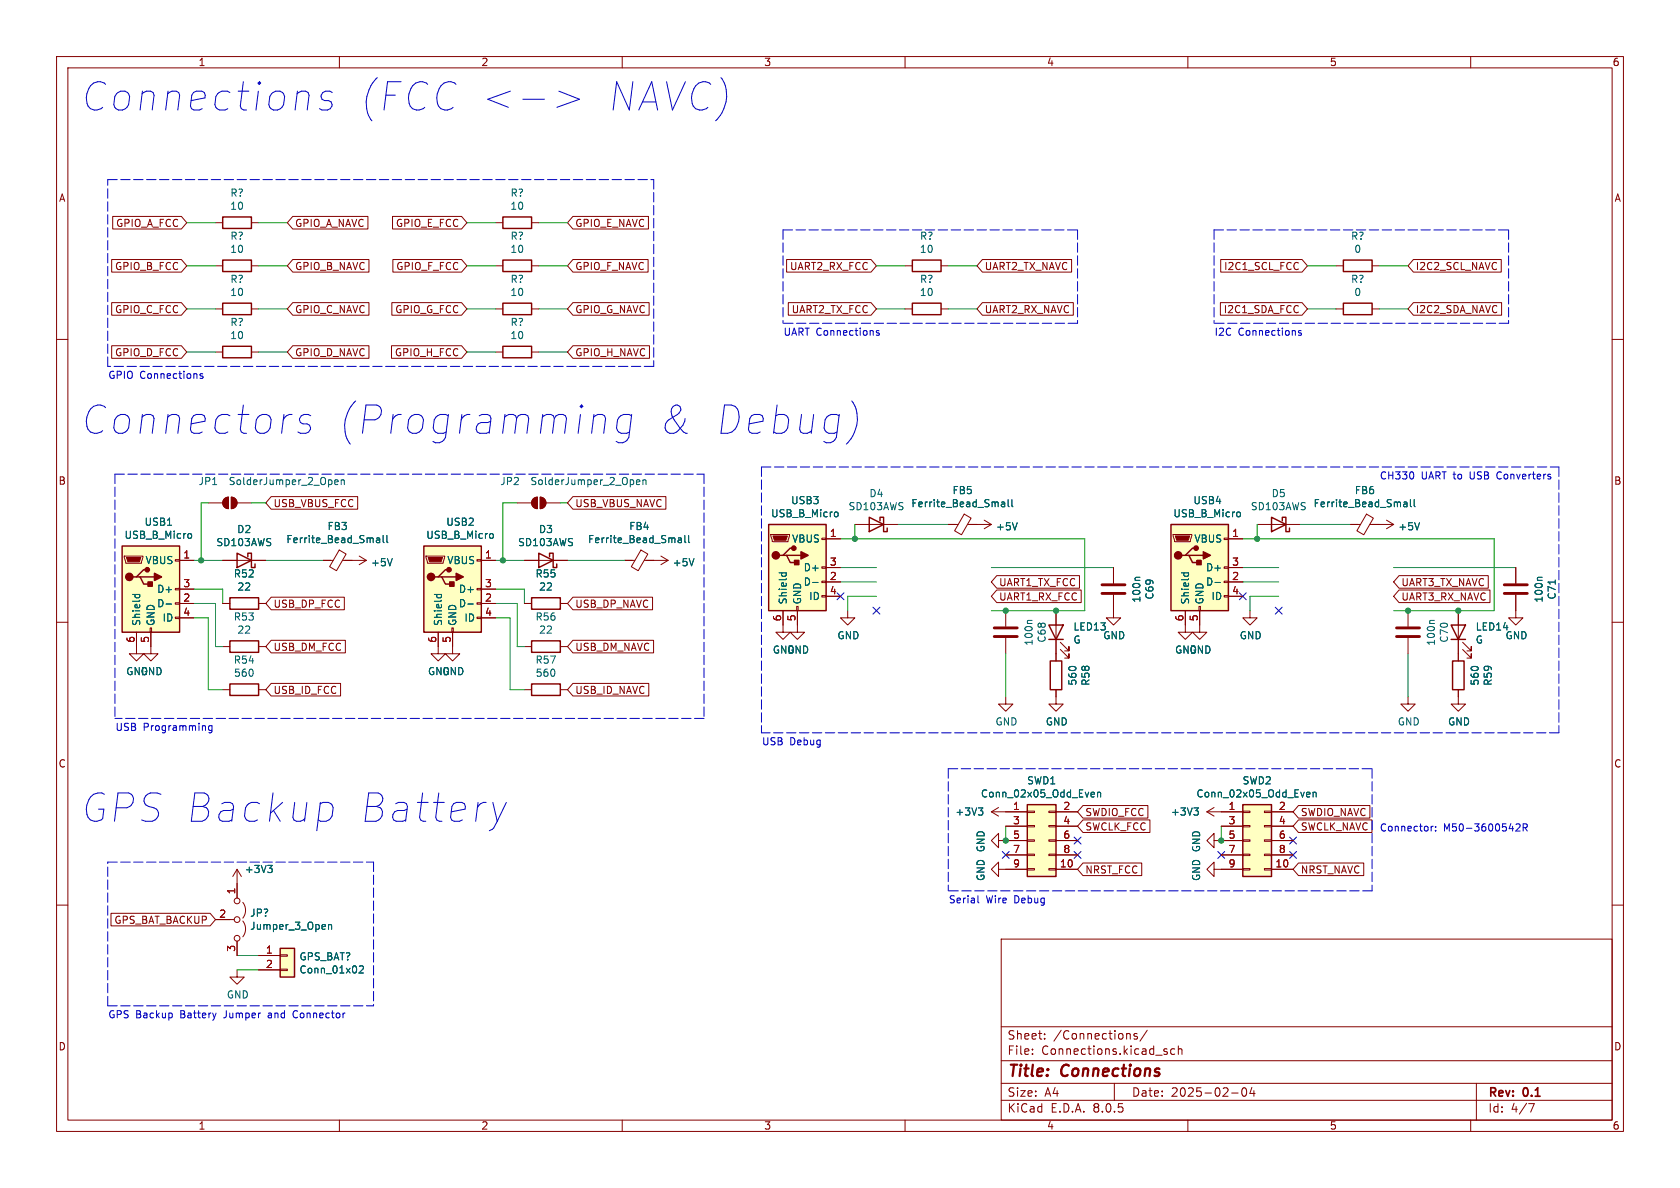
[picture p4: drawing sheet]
<svg xmlns="http://www.w3.org/2000/svg" width="297mm" height="210mm" viewBox="0 0 297 210" stroke-linecap="round" stroke-linejoin="round" font-family="sans-serif">
<g fill="none" stroke="#840000" stroke-width=".18">
<path d="M10 10h277v190h-277zM12 12h273v186h-273zM60 10v2M110 10v2M160 10v2M210 10v2M260 10v2M10 60h2M285 60h2M222.2 92.7h7.7M10 110h2M268 108v1.2h1.2l-1.2 1.3-1.3-1.3h1.3"/>
<path d="M285 110h2M10 160h2M41.9 153.7v5.1M41.9 153.7l-.8 1.2M41.9 153.7l.8 1.2M42.9 159.5a2.26 2.26 0 0 1 0 2.8M285 160h2M38.1 162.6h3.3M41.9 171.5v1.2h1.3l-1.3 1.3-1.3-1.3h1.3M41.9 166.4v2.5M42.9 162.8a2.26 2.26 0 0 1 0 2.8M177 166h108v32h-108z"/>
<path d="M60 198v2M110 198v2M160 198v2M177 194.5h108M177 191.5h108M177 187.5h108M177 181.5h108M182.5 186.3v.1M182.5 185.5v.1M184.7 183.6v.1M184.7 182.8v.1M197 191.5v3"/>
<path d="M199.7 182.8l.1 .9M201 182.8l-.3-.1-.2 .2v.2l.5 .2v.3h-.5M202.8 182.1l-1.3 2M206 185.9l.3 .1 .1 .2-.2 .2h-.3M206 185.4l.3 .1M207.7 185.5l-.5-.1-.2 .3v.4l.1 .2h.6M208.3 185.5l.2-.1 .4 .1 .1 .9M208.3 184.9v1.5M210 198v2M217.7 193.2h1.2M219.7 192.4l.2-.1a.81 .81 0 0 1 .6 .6 .81 .81 0 0 1-.3 .8l-.2 .1a.81 .81 0 0 1-.3-1.4zM221.3 192.2l-.3 1.1h.9"/>
<path d="M221.7 192.8v1M260 198v2M261 191.5v6.5M270.2 195.1h1l-.6 1.5"/>
<circle cx="41.9" cy="159.3" r=".51"/>
<circle cx="41.9" cy="165.9" r=".51"/>
<circle cx="41.9" cy="162.6" r=".51"/>
</g>
<path d="M47.3 153h.8l-.4 .5M47.9 153.5l.2 .2v.3l-.2 .2M58.1 163.4v.9M58.1 163.6l.2-.2 .3 .1v.8" fill="none" stroke="#006464" stroke-width=".18"/>
<path d="M224.8 91.4l2.5 1.3-2.5 1.3zM226.7 92.1v-.7h.6v2.6h.7v-.7" fill="none" stroke="#840000" stroke-width=".25"/>
<path d="M49.5 167.6h2.6v5.1h-2.6z" fill="#ffffc2"/>
<path d="M45.7 168.9h3.8M45.7 171.5h3.8M49.5 171.3h1.3v.3h-1.3zM49.5 168.8h1.3v.2h-1.3z" fill="none" stroke="#840000" stroke-width=".18"/>
<path d="M49.5 167.6h2.6v5.1h-2.6z" fill="none" stroke="#840000" stroke-width=".25"/>
<path d="M63.5 170.9l.5-.2 .3 .4-.8 .9h.8" fill="none" stroke="#006464" stroke-width=".18"/>
<path d="M21.6 96.5h10.1v15.3h-10.1z" fill="#ffffc2"/>
<g fill="none" stroke="#840000" stroke-width=".25">
<path d="M39.4 38.4h5v2h-5zM88.9 38.4h5.1v2h-5.1zM39.4 53.6h5v2h-5zM39.4 46h5v2h-5zM88.9 53.6h5.1v2h-5.1zM88.9 46h5.1v2h-5.1zM161.3 46h5.1v2h-5.1zM161.3 53.6h5.1v2h-5.1zM237.5 53.6h5.1v2h-5.1zM237.5 46h5.1v2h-5.1zM39.4 61.2h5v2h-5zM88.9 61.2h5.1v2h-5.1z"/>
<path d="M21.6 96.5h10.1v15.3h-10.1zM41.9 97.8l2.5 1.3-2.5 1.2zM43.8 98.4v-.6h.6v2.5h.7v-.6M153.7 91.4l2.5 1.3-2.5 1.3zM155.6 92.1v-.7h.6v2.6h.6v-.7M24.1 102h.7l.6 1.3h1.3M24.8 102h2.5M26 100.7h-.6l-1.3 1.3h-.6M40.6 105.7h5.1v2h-5.1zM40.6 113.3h5.1v2h-5.1zM40.6 120.9h5.1v2h-5.1z"/>
</g>
<g fill="#840000" stroke="#840000" stroke-width=".25">
<path d="M27.3 101.3l1.3 .7-1.3 .6z"/>
<path d="M26.2 102.9h.7v.7h-.7z"/>
<circle cx="22.9" cy="102" r=".63"/>
<circle cx="26" cy="100.7" r=".38"/>
</g>
<g fill="none" stroke="#840000" stroke-width=".18">
<path d="M38.1 39.4h1.3M44.4 39.4h1.3M87.6 39.4h1.3M94 39.4h1.2M38.1 54.6h1.3M38.1 47h1.3M44.4 54.6h1.3M44.4 47h1.3M87.6 54.6h1.3M87.6 47h1.3M94 54.6h1.2M94 47h1.2"/>
<path d="M160 54.6h1.3M160 47h1.3M166.4 54.6h1.2M166.4 47h1.2M236.2 54.6h1.3M236.2 47h1.3M242.6 54.6h1.2M242.6 47h1.2M38.1 62.2h1.3M44.4 62.2h1.3M87.6 62.2h1.3M94 62.2h1.2"/>
<path d="M22 98.3h3.3v.3l-.3 1h-2.8zM31 98.9h.7v.3h-.7zM31.7 99.1h2.6M39.4 99.1h7.6M151.1 92.7h7.6M167.6 92.7h1.8M170.5 90.9l1.2 .7-1.7 2.9-1.2-.7zM171.1 92.7h4.2M174 91.9l1.3 .8M175.3 92.7l-1.3 .8M238.8 92.7h1.7M241.6 90.9l1.2 .7-1.7 2.9-1.2-.7z"/>
<path d="M242.2 92.7h4.2M245.1 91.9l1.3 .8M246.4 92.7l-1.3 .8M24.1 111.8v3.8h1.3l-1.3 1.2-1.2-1.2h1.2M26.5 111h.3v.8h-.3zM26.7 111.8v3.8h1.2l-1.2 1.2-1.3-1.2h1.3M31 109.1h.7v.2h-.7zM31 106.6h.7v.2h-.7zM31 104h.7v.3h-.7zM31.7 106.7h2.6M31.7 104.1h2.6M31.7 109.2h2.6"/>
<path d="M39.4 106.7h1.2M39.4 114.3h1.2M45.7 106.7h1.3M45.7 114.3h1.3M39.4 121.9h1.2M45.7 121.9h1.3"/>
</g>
<path d="M22.4 98.6h2.5l-.3 .7h-2z" fill="#840000" stroke="#840000" stroke-width=".18"/>
<g fill="none" stroke="#006464" stroke-width=".18">
<path d="M33.4 94.3l.4 .1 .1 .2-.1 .4-.4 .2M177.1 88.8h.5v.8M177.1 89.5h.5M177.6 89l-.5 .2M178.2 88.3v1.1l.2 .2M178.9 88.3v1.1l.2 .2M179.8 92.4l-.4 1.3M248.2 88.8h.5v.8M248.2 89.5h.5M248.7 89l-.5 .2M249.3 88.3v1.1l.2 .2M250 88.3v1.1l.2 .2"/>
<path d="M251 92.4l-.5 1.3M23.4 105.1h1.3M23.9 105.1v.3M24.6 105.1l.1 .3M29.4 106.8h.9"/>
</g>
<path d="M219.7 142.2h5.1v12.7h-5.1z" fill="#ffffc2"/>
<g fill="none" stroke="#840000" stroke-width=".18">
<path d="M212.1 110.5v1.3h1.3l-1.3 1.2-1.3-1.2h1.3M214.6 148.6v-1.3l-1.2 1.3 1.2 1.3v-1.3h5.1M215.9 143.5h3.8M215.9 153.7h3.8M215.9 146.1h3.8M215.9 151.1h3.8M219.7 153.5h1.3v.3h-1.3zM219.7 151h1.3v.3h-1.3zM219.7 148.5h1.3v.2h-1.3zM219.7 145.9h1.3v.3h-1.3zM219.7 143.4h1.3v.2h-1.3zM223.5 153.5h1.3v.3h-1.3z"/>
<path d="M223.5 151h1.3v.3h-1.3zM223.5 148.5h1.3v.2h-1.3zM223.5 145.9h1.3v.3h-1.3zM223.5 143.4h1.3v.2h-1.3zM224.8 143.5h3.8M224.8 153.7h3.8M224.8 146.1h3.8M224.8 148.6h3.8M224.8 151.1h3.8"/>
</g>
<path d="M219.7 142.2h5.1v12.7h-5.1z" fill="none" stroke="#840000" stroke-width=".25"/>
<path d="M231.2 140l.3 .1 .1 .2-.6 .2M231.5 140.8l-.3 .1M232.1 140.2l.2-.2 .3 .1 .1 .8M232.1 140v.9" fill="none" stroke="#006464" stroke-width=".18"/>
<path d="M181.6 142.2h5.1v12.7h-5.1z" fill="#ffffc2"/>
<g fill="none" stroke="#840000" stroke-width=".18">
<path d="M115.6 99.1h2.5M116.8 98.3l1.3 .8M118.1 99.1l-1.3 .7M177.8 143.5h3.8M177.8 153.7h3.8M177.8 146.1h3.8M177.8 148.6h3.8M177.8 151.1h3.8M181.6 153.5h1.3v.3h-1.3zM181.6 151h1.3v.3h-1.3zM181.6 148.5h1.3v.2h-1.3zM181.6 145.9h1.3v.3h-1.3z"/>
<path d="M181.6 143.4h1.3v.2h-1.3zM185.4 153.5h1.3v.3h-1.3zM185.4 151h1.3v.3h-1.3zM185.4 148.5h1.3v.2h-1.3zM185.4 145.9h1.3v.3h-1.3zM185.4 143.4h1.3v.2h-1.3zM186.7 143.5h3.8M186.7 153.7h3.8M186.7 146.1h3.8M186.7 148.6h3.8M186.7 151.1h3.8M213.4 143.5h2.5"/>
<path d="M213.4 143.5l1.2 .8M214.6 153.7v-1.3l-1.2 1.3 1.2 1.2v-1.2h1.3M214.6 142.7l-1.2 .8"/>
</g>
<path d="M181.6 142.2h5.1v12.7h-5.1z" fill="none" stroke="#840000" stroke-width=".25"/>
<path d="M122.7 98.8l-.4 1.2M193.1 140l.3 .1 .1 .2-.6 .2M193.4 140.8l-.3 .1M194 140.2l.2-.2 .3 .1 .1 .8M194 140v.9M211.1 142.8h.7l-.4 .5M211.6 143.3l.2 .2v.3l-.2 .3" fill="none" stroke="#006464" stroke-width=".18"/>
<path d="M74.9 96.5h10.2v15.3h-10.2z" fill="#ffffc2"/>
<path d="M74.9 96.5h10.2v15.3h-10.2zM95.2 97.8l2.6 1.3-2.6 1.2zM97.2 98.4v-.6h.6v2.5h.6v-.6M77.5 102h.6l.6 1.3h1.3M78.1 102h2.5M79.4 100.7h-.7l-1.2 1.3h-.7" fill="none" stroke="#840000" stroke-width=".25"/>
<g fill="#840000" stroke="#840000" stroke-width=".25">
<path d="M80.6 101.3l1.3 .7-1.3 .6z"/>
<path d="M79.5 102.9h.8v.7h-.8z"/>
<circle cx="76.2" cy="102" r=".63"/>
<circle cx="79.4" cy="100.7" r=".38"/>
</g>
<g fill="none" stroke="#840000" stroke-width=".18">
<path d="M57.1 99.1h1.8M60 97.2l1.2 .7-1.7 3-1.2-.7zM60.6 99.1h4.2M63.5 98.3l1.3 .8M64.8 99.1l-1.3 .7M75.3 98.3h3.3v.3l-.2 1h-2.8zM84.3 98.9h.8v.3h-.8zM85.1 99.1h2.5M91.4 88.9h2.6M92.7 99.1h7.6M94.3 88.2l.7-.3v2a1.02 1.02 0 0 1-.9-.6 1.02 1.02 0 0 1 .2-1.1zM95.5 87.9a1.02 1.02 0 0 1 1 1 1.02 1.02 0 0 1-1 1z"/>
<path d="M96.5 88.9h2.6M77.5 111.8v3.8h1.2l-1.2 1.2-1.3-1.2h1.3M79.9 111h.2v.8h-.2zM80 111.8v3.8h1.3l-1.3 1.2-1.3-1.2h1.3M84.3 109.1h.8v.2h-.8zM84.3 106.6h.8v.2h-.8zM84.3 104h.8v.3h-.8zM85.1 106.7h2.5M85.1 104.1h2.5M85.1 109.2h2.5M177.8 123.2v1.3h1.3l-1.3 1.2-1.3-1.2h1.3M175.3 143.5l1.2 .8"/>
<path d="M175.3 143.5h2.5M176.5 153.7v-1.3l-1.2 1.3 1.2 1.2v-1.2h1.3M176.5 148.6v-1.3l-1.2 1.3 1.2 1.3v-1.3h1.3M176.5 142.7l-1.2 .8"/>
</g>
<g fill="#840000" stroke="#840000" stroke-width=".18">
<path d="M75.7 98.6h2.5l-.2 .7h-2.1z"/>
<path d="M94.3 88.2l.7-.3v2a1.02 1.02 0 0 1-.9-.6 1.02 1.02 0 0 1 .2-1.1z"/>
<path d="M95.5 87.9a1.02 1.02 0 0 1 1 1 1.02 1.02 0 0 1-1 1z"/>
</g>
<g fill="none" stroke="#006464" stroke-width=".18">
<path d="M66.6 95.1h.5v.8M66.6 95.9h.5M67.1 95.4l-.5 .1M67.7 94.7v1l.2 .2M68.4 94.7v1l.2 .2M69.3 98.8l-.4 1.2M86.8 94.3l.3 .1 .1 .2v.4l-.4 .2M112.5 85.2l.6-.1v-.2l-.4-.1-.2 .2 .1 .6h.5M113.7 84.9l.1-.1 .3 .1 .1 .8M113.7 84.8v.9M76.8 105.1h1.2M77.3 105.1l-.1 .3"/>
<path d="M78 105.1v.3M82.7 106.8h1M173 142.8h.7l-.4 .5M173.5 143.3l.2 .2v.3l-.2 .3"/>
</g>
<path d="M207 92.7h10.2v15.3h-10.2z" fill="#ffffc2"/>
<path d="M207 92.7h10.2v15.3h-10.2zM209.5 98.2h.7l.6 1.2h1.3M210.2 98.2h2.5M211.5 96.9h-.7l-1.3 1.3h-.6" fill="none" stroke="#840000" stroke-width=".25"/>
<g fill="#840000" stroke="#840000" stroke-width=".25">
<path d="M212.7 97.5l1.3 .7-1.3 .6z"/>
<path d="M211.6 99.1h.7v.7h-.7z"/>
<circle cx="208.3" cy="98.2" r=".63"/>
<circle cx="211.5" cy="96.9" r=".38"/>
</g>
<g fill="none" stroke="#840000" stroke-width=".18">
<path d="M207.4 94.5h3.3v.2l-.3 1.1h-2.8zM216.4 95.1h.8v.3h-.8zM217.2 95.3h2.5M196.8 100.3v2.8M196.8 105.2v2.8M209.5 108v2.5M212 107.2h.2v.8h-.2zM212.1 108v2.5M216.4 105.3h.8v.2h-.8zM216.4 102.7h.8v.3h-.8zM216.4 100.2h.8v.3h-.8zM217.2 102.9h2.5"/>
<path d="M217.2 100.3h2.5M217.2 105.4h2.5M268 100.3v2.8M268 105.2v2.8"/>
</g>
<path d="M207.8 94.7h2.5l-.2 .8h-2.1z" fill="#840000" stroke="#840000" stroke-width=".18"/>
<path d="M218.9 90.5l.3 .1 .1 .2-.1 .4-.3 .2M201.5 102.1h-.6l-.2 .1M208.9 101.3h1.2M209.3 101.3v.3M210.1 101.3v.3M214.8 103h1M272.6 102.1h-.6l-.2 .1M274.9 102.5v.8" fill="none" stroke="#006464" stroke-width=".18"/>
<path d="M194.8 103.4h4.1M194.8 104.9h4.1M265.9 103.4h4.1M265.9 104.9h4.1" fill="none" stroke="#840000" stroke-width=".51"/>
<path d="M135.9 92.7h10.1v15.3h-10.1z" fill="#ffffc2"/>
<g fill="none" stroke="#840000" stroke-width=".25">
<path d="M135.9 92.7h10.1v15.3h-10.1zM138.4 98.2h.7l.6 1.2h1.3M139.1 98.2h2.5M140.3 96.9h-.6l-1.3 1.3h-.6M94 105.7h5.1v2h-5.1zM94 113.3h5.1v2h-5.1zM185.4 110.5h2.6l-1.3 2.5zM185.4 113h2.6M185.7 116.8h2v5.1h-2zM256.5 110.5h2.6l-1.3 2.5zM256.5 113h2.6M256.8 116.8h2v5.1h-2z"/>
<path d="M94 120.9h5.1v2h-5.1z"/>
</g>
<g fill="#840000" stroke="#840000" stroke-width=".25">
<path d="M141.6 97.5l1.3 .7-1.3 .6z"/>
<path d="M140.5 99.1h.7v.7h-.7z"/>
<circle cx="137.2" cy="98.2" r=".63"/>
<circle cx="140.3" cy="96.9" r=".38"/>
</g>
<g fill="none" stroke="#840000" stroke-width=".18">
<path d="M19.9 38.3h12.2l.9 1.1-.9 1.1h-12.2zM51.8 38.3h13.2v2.2h-13.2l-1-1.1zM69.4 38.3h12.2l.9 1.1-.9 1.1h-12.2zM101.3 38.3h13.3v2.2h-13.3l-1-1.1zM19.7 53.5h12.4l.9 1.1-.9 1.1h-12.4zM19.7 45.9h12.4l.9 1.1-.9 1.1h-12.4zM51.8 53.5h13.4v2.2h-13.4l-1-1.1zM51.8 45.9h13.4v2.2h-13.4l-1-1.1zM69.3 53.5h12.3l.9 1.1-.9 1.1h-12.3zM69.5 45.9h12.1l.9 1.1-.9 1.1h-12.1zM101.3 53.5h13.5v2.2h-13.5l-1-1.1zM101.3 45.9h13.3v2.2h-13.3l-1-1.1z"/>
<path d="M139.1 45.9h14.9l.9 1.1-.9 1.1h-14.9zM139.4 53.5h14.6l.9 1.1-.9 1.1h-14.6zM173.7 53.5h16v2.2h-16l-1-1.1zM173.7 45.9h15.7v2.2h-15.7l-1-1.1zM215.7 53.5h14.5l.9 1.1-.9 1.1h-14.5zM215.8 45.9h14.4l.9 1.1-.9 1.1h-14.4zM249.9 45.9h15.5v2.2h-15.5l-1-1.1zM249.9 53.5h15.6v2.2h-15.6l-1-1.1zM19.7 61.1h12.4l.9 1.1-.9 1.1h-12.4zM51.8 61.1h13.4v2.2h-13.4l-1-1.1zM69.2 61.1h12.4l.9 1.1-.9 1.1h-12.4zM101.3 61.1h13.5v2.2h-13.5l-1-1.1z"/>
<path d="M31.7 99.1h2.6M36.8 88.9h2.6M39.4 99.1h2.5M39.7 88.2l.7-.3v2a1.02 1.02 0 0 1-.9-.6 1.02 1.02 0 0 1 .2-1.1zM40.9 87.9a1.02 1.02 0 0 1 1 1 1.02 1.02 0 0 1-1 1zM41.9 88.9h2.5M44.4 99.1h2.6M47.9 87.8h15.3v2.2h-15.3l-.9-1.1zM57.1 99.1h1.3M61 99.1h1.2M85.1 99.1h2.5M92.7 99.1h2.5"/>
<path d="M97.8 99.1h2.5M101.3 87.8h16.4v2.2h-16.4l-1-1.1zM110.5 99.1h1.7M113.3 97.2l1.2 .7-1.7 3-1.2-.7zM113.9 99.1h1.7M136.3 94.5h3.3v.2l-.3 1.1h-2.8zM145.3 95.1h.7v.3h-.7zM146 95.3h2.6M167.6 92.7h1.3M171.4 92.7h1.3M217.2 95.3h2.5M238.8 92.7h1.2"/>
<path d="M242.6 92.7h1.2M24.1 111.8v2.5M26.7 111.8v2.5M31.7 106.7h2.6M31.7 104.1h2.6M31.7 109.2h2.6M39.4 106.7h1.2M45.7 106.7h1.3M47.9 105.6h13v2.2h-13l-.9-1.1zM47.9 113.2h13.2v2.2h-13.2l-.9-1.1zM77.5 111.8v2.5M80 111.8v2.5"/>
<path d="M85.1 106.7h2.5M85.1 104.1h2.5M85.1 109.2h2.5M92.7 106.7h1.3M92.7 114.3h1.3M99.1 106.7h1.2M99.1 114.3h1.2M101.3 113.2h14.2v2.2h-14.2l-1-1.1zM101.3 105.6h14.1v2.2h-14.1l-1-1.1zM138.4 108v3.8h1.3l-1.3 1.2-1.2-1.2h1.2M140.8 107.2h.3v.8h-.3zM141 108v3.8h1.2l-1.2 1.2-1.3-1.2h1.3"/>
<path d="M145.3 105.3h.7v.2h-.7zM145.3 102.7h.7v.3h-.7zM145.3 100.2h.7v.3h-.7zM146 102.9h2.6M146 100.3h2.6M146 105.4h2.6M149.9 108v1.2h1.2l-1.2 1.3-1.3-1.3h1.3M176.2 104.3h14.9v2.2h-14.9l-.9-1.1zM176.2 101.8h14.6v2.2h-14.6l-.9-1.1zM177.8 108v2.7M177.8 112.8v2.8M186.7 108v8.8"/>
<path d="M187.5 114.8l1.5 1.5v-.7v.7h-.8M187.5 113.5l1.5 1.6v-.8v.8h-.8M196.8 105.2v4h1.3l-1.3 1.3-1.2-1.3h1.2M196.8 100.3v2.8M209.5 108v3.8h1.3l-1.3 1.2-1.2-1.2h1.2M212.1 108v2.5M217.2 102.9h2.5M217.2 100.3h2.5M217.2 105.4h2.5M221 108v1.2h1.2l-1.2 1.3-1.3-1.3h1.3M247.3 101.8h15.8v2.2h-15.8l-.9-1.1zM247.3 104.3h16.1v2.2h-16.1l-.9-1.1z"/>
<path d="M248.9 108v2.7M248.9 112.8v2.8M257.8 108v8.8M258.6 114.8l1.5 1.5v-.7v.7h-.8M258.6 113.5l1.5 1.6v-.8v.8h-.8M268 100.3v2.8M268 105.2v2.8M47.9 120.8h12.3v2.2h-12.3l-.9-1.1zM92.7 121.9h1.3M99.1 121.9h1.2M101.3 120.8h13.4v2.2h-13.4l-1-1.1zM186.7 121.9v2.6h1.3l-1.3 1.2-1.3-1.2h1.3"/>
<path d="M248.9 123.2v1.3h1.3l-1.3 1.2-1.3-1.2h1.3M257.8 121.9v2.6h1.3l-1.3 1.2-1.3-1.2h1.3M41.9 156.2v2.6M177.8 143.5h3.8M177.8 153.7h3.8M177.8 146.1h3.8M177.8 148.6h3.8M177.8 151.1h3.8M186.7 143.5h3.8M186.7 153.7h3.8M186.7 146.1h3.8M186.7 148.6h3.8"/>
<path d="M186.7 151.1h3.8M191.5 142.4h11.4v2.2h-11.4l-1-1.1zM191.5 152.6h10.3v2.2h-10.3l-1-1.1zM191.5 144.9h11.8v2.3h-11.8l-1-1.1zM215.9 143.5h3.8M215.9 153.7h3.8M215.9 146.1h3.8M215.9 148.6h3.8M215.9 151.1h3.8M224.8 143.5h3.8M224.8 153.7h3.8M224.8 146.1h3.8"/>
<path d="M224.8 148.6h3.8M224.8 151.1h3.8M229.6 152.6h11.5v2.2h-11.5l-1-1.1zM229.6 142.4h12.6v2.2h-12.6l-1-1.1zM229.6 144.9h12.9v2.3h-12.9l-1-1.1zM19.6 161.4h17.5l1 1.2-1 1.1h-17.5zM38.1 162.6h2.5M41.9 166.4v2.5M45.7 168.9h3.8M45.7 171.5h3.8"/>
</g>
<g fill="#840000" stroke="#840000" stroke-width=".18">
<path d="M136.7 94.7h2.5l-.3 .8h-2z"/>
<path d="M39.7 88.2l.7-.3v2a1.02 1.02 0 0 1-.9-.6 1.02 1.02 0 0 1 .2-1.1z"/>
<path d="M40.9 87.9a1.02 1.02 0 0 1 1 1 1.02 1.02 0 0 1-1 1z"/>
</g>
<g fill="none" stroke="#006464" stroke-width=".18">
<path d="M33.4 94.3l.4 .1 .1 .2-.1 .4-.4 .2M59.2 85.2l.6-.1-.1-.2-.3-.1-.2 .2v.6h.5M60.3 84.9l.2-.1 .3 .1 .1 .8M60.3 84.8v.9M66.6 95.1h.5v.8M66.6 95.9h.5M67.1 95.4l-.5 .1M67.7 94.7v1l.2 .2M68.4 94.7v1l.2 .2M69.3 98.8l-.4 1.2M86.8 94.3l.3 .1 .1 .2v.4l-.4 .2M119.9 95.1h.5l.1 .8"/>
<path d="M119.9 95.9h.6M120.5 95.4l-.6 .1M121.1 94.7v1l.2 .2M121.7 94.7v1l.2 .2M122.7 98.8l-.4 1.2M147.7 90.5l.4 .1 .1 .2-.1 .4-.4 .2M177.1 88.8h.5v.8M177.1 89.5h.5M177.6 89l-.5 .2M178.2 88.3v1.1l.2 .2M178.9 88.3v1.1l.2 .2M179.8 92.4l-.4 1.3"/>
<path d="M218.9 90.5l.3 .1 .1 .2-.1 .4-.3 .2M248.2 88.8h.5v.8M248.2 89.5h.5M248.7 89l-.5 .2M249.3 88.3v1.1l.2 .2M250 88.3v1.1l.2 .2M251 92.4l-.5 1.3M23.4 105.1h1.3M23.9 105.1v.3M24.6 105.1l.1 .3M29.4 106.8h.9M76.8 105.1h1.2"/>
<path d="M77.3 105.1l-.1 .3M78 105.1v.3M82.7 106.8h1M137.7 101.3h1.3M138.2 101.3v.3M138.9 101.3l.1 .3M143.7 103h.9M182.5 109.7h-.7l-.2 .2M201.5 102.1h-.6l-.2 .1M208.9 101.3h1.2M209.3 101.3v.3M210.1 101.3v.3"/>
<path d="M214.8 103h1M253.6 109.7h-.7l-.2 .2M272.6 102.1h-.6l-.2 .1M274.9 102.5v.8M47.3 153h.8l-.4 .5M47.9 153.5l.2 .2v.3l-.2 .2M173 142.8h.7l-.4 .5M173.5 143.3l.2 .2v.3l-.2 .3M193.1 140l.3 .1 .1 .2-.6 .2M193.4 140.8l-.3 .1M194 140.2l.2-.2 .3 .1 .1 .8M194 140v.9"/>
<path d="M211.1 142.8h.7l-.4 .5M211.6 143.3l.2 .2v.3l-.2 .3M231.2 140l.3 .1 .1 .2-.6 .2M231.5 140.8l-.3 .1M232.1 140.2l.2-.2 .3 .1 .1 .8M232.1 140v.9M58.1 163.4v.9M58.1 163.6l.2-.2 .3 .1v.8M63.5 170.9l.5-.2 .3 .4-.8 .9h.8"/>
</g>
<path d="M175.8 111h4M175.8 112.5h4M246.9 111h4.1M246.9 112.5h4.1" fill="none" stroke="#840000" stroke-width=".51"/>
<g fill="none" stroke="#0000c2" stroke-width=".18">
<path d="M58.7 16.4a1.22 1.22 0 0 0-1.9 .7l.1 .4 .5 .3h.7l.4 .2 .2 .7-.3 .5-.5 .2h-1l-.4-.2M98.8 16.1l3.6 1.4-4 1.5M155.4 58.5l-.3-.1-.2 .2 .1 .2 .4 .1v.3h-.5M230 58.5l-.3-.1-.2 .2 .1 .2 .4 .1v.3h-.5M35.8 66.1l-.3-.1-.1 .2v.2l.4 .1v.3h-.4M54.9 73.5a1.22 1.22 0 0 0-2 .7l.2 .5 .5 .2h.7l.4 .3 .2 .7-.3 .5-.5 .2h-1l-.4-.2M105.7 73.3h.7l.5 .2 .2 .5-.4 2.6M111.6 73.5a1.65 1.65 0 0 0-2.4 .7l-.2 1.4 .4 .8 .4 .2h1l.5-.2M111.7 73.3l-.5 4a1.5 1.5 0 0 1-2.3 .7M150.6 70.9a5.8 5.8 0 0 1-1 7.6M249.9 83.6v.8M37.5 128.3v1l-.3 .2h-.3"/>
<path d="M37.5 128.3h-.4l-.2 .2 .1 .6h.5M57.1 141.8h1l.4 .3 .4 .7-.2 1.4-.3 .5-.8 .5M87.1 141.8l.8 3.4M87.9 145.2l-.6 1.2M89.5 141.8l-1.6 3.4M172.9 158.3v1.1l.2 .2M253 146.1v.8M253.4 146.1l-.4 .2M253.8 146.8v.1M253.8 146.1v.1M268 145.8l.5-.2 .2 .4-.8 .9h.8M269.3 146.3l.6-.1 .1-.1-.1-.3-.6-.2v1.3"/>
<path d="M269.6 146.3l.4 .6M30.4 179.2v.6M38.2 179.1l-.3 .8M52 178.7l-.2 .5 .2 .7"/>
</g>
<g fill="none" stroke="#0000c2" stroke-width=".18" stroke-dasharray="1.7 .6">
<path d="M19 31.8h96.6M115.6 31.8v33M138.4 40.6v16.6M138.4 40.6h52.1M190.5 57.2h-52.1M190.5 40.6v16.6M214.6 40.6h52.1M214.6 40.6v16.6M266.7 57.2h-52.1M266.7 40.6v16.6M19 64.8v-33M115.6 64.8h-96.6"/>
<path d="M20.3 83.8h104.2M20.3 83.8v43.2M124.5 83.8v43.2M134.6 82.6h141M134.6 82.6v46.9M275.6 82.6v46.9M124.5 127h-104.2M167.6 135.9v21.6M167.6 135.9h75M242.6 135.9v21.6M275.6 129.5h-141M19 152.4h47"/>
<path d="M66 152.4v25.4M242.6 157.5h-75M19 177.8h47M19 177.8v-25.4"/>
</g>
<g fill="none" stroke="#009600" stroke-width=".18">
<path d="M33 39.4h5.1M45.7 39.4h5.1M82.5 39.4h5.1M95.2 39.4h5.1M33 54.6h5.1M33 47h5.1M45.7 54.6h5.1M45.7 47h5.1M82.5 54.6h5.1M82.5 47h5.1M95.2 54.6h5.1M95.2 47h5.1"/>
<path d="M154.9 54.6h5.1M154.9 47h5.1M167.6 54.6h5.1M167.6 47h5.1M231.1 54.6h5.1M231.1 47h5.1M243.8 54.6h5.1M243.8 47h5.1M33 62.2h5.1M45.7 62.2h5.1M82.5 62.2h5.1M95.2 62.2h5.1"/>
<path d="M34.3 99.1h5.1M36.8 88.9h-1.2v10.2M44.4 88.9h2.6M47 99.1h10.1M87.6 99.1h5.1M91.4 88.9h-2.5v10.2M99.1 88.9h1.2M100.3 99.1h10.2M148.6 95.3h43.2v12.7h-16.5M151.1 92.7v2.6M158.7 92.7h8.9M219.7 95.3h44.5v12.7h-17.8"/>
<path d="M222.2 92.7v2.6M229.9 92.7h8.9M34.3 106.7h3.8v7.6h1.3M34.3 109.2h2.5v12.7h2.6M34.3 104.1h5.1v2.6M87.6 106.7h3.8v7.6h1.3M87.6 109.2h2.6v12.7h2.5M87.6 104.1h5.1v2.6M148.6 102.9h6.3M148.6 100.3h6.3M154.9 105.4h-5v2.6M175.3 100.3h21.5"/>
<path d="M177.8 115.6v7.6M219.7 102.9h6.4M219.7 100.3h6.4M226.1 105.4h-5.1v2.6M246.4 100.3h21.6M248.9 115.6v7.6M177.8 146.1v2.5M215.9 146.1v2.5M41.9 168.9h3.8M41.9 171.5h3.8"/>
</g>
<g fill="none" stroke="#000084" stroke-width=".18">
<path d="M148 104.8l1.2 1.2M149.2 104.8l-1.2 1.2M154.3 107.3l1.2 1.3M155.5 107.3l-1.2 1.3M219.1 104.8l1.2 1.2M220.3 104.8l-1.2 1.2M225.5 107.3l1.2 1.3M226.7 107.3l-1.2 1.3M177.2 150.5l1.2 1.2M178.4 150.5l-1.2 1.2M189.9 150.5l1.2 1.2M189.9 148l1.2 1.2"/>
<path d="M191.1 150.5l-1.2 1.2M191.1 148l-1.2 1.2M215.3 150.5l1.2 1.2M216.5 150.5l-1.2 1.2M228 150.5l1.2 1.2M228 148l1.2 1.2M229.2 150.5l-1.2 1.2M229.2 148l-1.2 1.2"/>
</g>
<g fill="#009600" stroke="#009600" stroke-width=".18">
<circle cx="222.2" cy="95.3" r=".46"/>
<circle cx="248.9" cy="108" r=".46"/>
<circle cx="257.8" cy="108" r=".46"/>
<circle cx="215.9" cy="148.6" r=".46"/>
<circle cx="151.1" cy="95.3" r=".46"/>
<circle cx="186.7" cy="108" r=".46"/>
<circle cx="177.8" cy="148.6" r=".46"/>
<circle cx="177.8" cy="108" r=".46"/>
<circle cx="88.9" cy="99.1" r=".46"/>
<circle cx="35.6" cy="99.1" r=".46"/>
</g>
<g font-size="7" fill="#0000c2">
<text x="14" y="20.1">Connections</text>
<text x="62.7" y="20.1">(FCC &lt;-&gt;</text>
<text x="105.5" y="20.1">NAVC)</text>
<text x="14" y="77.2">Connectors</text>
<text x="58.9" y="77.2">(Programming</text>
<text x="115.1" y="77.2">&amp; Debug)</text>
<text x="14" y="145.8">GPS Backup</text>
<text x="62.2" y="145.8">Battery</text>
</g>
<g font-size="2.8" fill="#840000">
<text x="178" y="190.9">Title:</text>
<text x="187.7" y="190.9">Connections</text>
</g>
<g font-size="2.1" fill="#840000">
<text x="178" y="184">Sheet:</text>
<text x="186.2" y="184">/Connections/</text>
<text x="178" y="186.7">File:</text>
<text x="184.1" y="186.7">Connections.kicad_sch</text>
<text x="178" y="196.9">KiCad</text>
<text x="178" y="194.1">Size:</text>
<text x="184.7" y="194.1">A4</text>
<text x="185.7" y="196.9">E.D.A.</text>
<text x="193.3" y="196.9">8.0.5</text>
<text x="200" y="194.1">Date:</text>
<text x="207" y="194.1">2025-02-04</text>
<text x="263" y="194.3">Rev:</text>
<text x="263" y="196.9">Id:</text>
<text x="267.1" y="196.9">4/7</text>
<text x="269.4" y="194.3">0.1</text>
</g>
<g font-size="1.8" fill="#840000">
<text x="35" y="11.9">1</text>
<text x="85" y="11.9">2</text>
<text x="135" y="11.9">3</text>
<text x="185" y="11.9">4</text>
<text x="235" y="11.9">5</text>
<text x="285" y="11.9">6</text>
<text x="10.3" y="35.9">A</text>
<text x="285.3" y="35.9">A</text>
<text x="20.4" y="40.3">GPIO_A_FCC</text>
<text x="52.1" y="40.3">GPIO_A_NAVC</text>
<text x="69.9" y="40.3">GPIO_E_FCC</text>
<text x="101.6" y="40.3">GPIO_E_NAVC</text>
<text x="20.2" y="47.9">GPIO_B_FCC</text>
<text x="52.1" y="47.9">GPIO_B_NAVC</text>
<text x="69.9" y="47.9">GPIO_F_FCC</text>
<text x="101.6" y="47.9">GPIO_F_NAVC</text>
<text x="139.6" y="47.9">UART2_RX_FCC</text>
<text x="174" y="47.9">UART2_TX_NAVC</text>
<text x="216.3" y="47.9">I2C1_SCL_FCC</text>
<text x="250.2" y="47.9">I2C2_SCL_NAVC</text>
<text x="20.2" y="55.6">GPIO_C_FCC</text>
<text x="52.1" y="55.6">GPIO_C_NAVC</text>
<text x="69.8" y="55.6">GPIO_G_FCC</text>
<text x="101.6" y="55.6">GPIO_G_NAVC</text>
<text x="139.9" y="55.6">UART2_TX_FCC</text>
<text x="174" y="55.6">UART2_RX_NAVC</text>
<text x="216.2" y="55.6">I2C1_SDA_FCC</text>
<text x="250.2" y="55.6">I2C2_SDA_NAVC</text>
<text x="20.2" y="63.2">GPIO_D_FCC</text>
<text x="52.1" y="63.2">GPIO_D_NAVC</text>
<text x="69.7" y="63.2">GPIO_H_FCC</text>
<text x="101.6" y="63.2">GPIO_H_NAVC</text>
<text x="10.3" y="85.9">B</text>
<text x="48.3" y="89.9">USB_VBUS_FCC</text>
<text x="101.6" y="89.9">USB_VBUS_NAVC</text>
<text x="285.3" y="85.9">B</text>
<text x="48.3" y="107.6">USB_DP_FCC</text>
<text x="101.6" y="107.6">USB_DP_NAVC</text>
<text x="176.5" y="106.4">UART1_RX_FCC</text>
<text x="176.5" y="103.8">UART1_TX_FCC</text>
<text x="247.6" y="103.8">UART3_TX_NAVC</text>
<text x="247.6" y="106.4">UART3_RX_NAVC</text>
<text x="48.3" y="115.3">USB_DM_FCC</text>
<text x="101.6" y="115.3">USB_DM_NAVC</text>
<text x="48.3" y="122.9">USB_ID_FCC</text>
<text x="101.6" y="122.9">USB_ID_NAVC</text>
<text x="10.3" y="135.9">C</text>
<text x="285.3" y="135.9">C</text>
<text x="191.8" y="144.5">SWDIO_FCC</text>
<text x="191.8" y="147">SWCLK_FCC</text>
<text x="229.9" y="144.5">SWDIO_NAVC</text>
<text x="229.9" y="147">SWCLK_NAVC</text>
<text x="191.8" y="154.6">NRST_FCC</text>
<text x="229.9" y="154.6">NRST_NAVC</text>
<text x="20.1" y="163.5">GPS_BAT_BACKUP</text>
<text x="10.3" y="185.9">D</text>
<text x="285.3" y="185.9">D</text>
<text x="35" y="199.9">1</text>
<text x="85" y="199.9">2</text>
<text x="135" y="199.9">3</text>
<text x="185" y="199.9">4</text>
<text x="235" y="199.9">5</text>
<text x="285" y="199.9">6</text>
</g>
<g font-size="1.8" fill="#006464">
<text x="40.6" y="35">R?</text>
<text x="90.2" y="35">R?</text>
<text x="40.6" y="37.3">10</text>
<text x="90.1" y="37.3">10</text>
<text x="40.6" y="44.9">10</text>
<text x="40.6" y="42.6">R?</text>
<text x="90.1" y="44.9">10</text>
<text x="90.2" y="42.6">R?</text>
<text x="162.5" y="44.9">10</text>
<text x="162.5" y="42.6">R?</text>
<text x="238.7" y="42.6">R?</text>
<text x="239.3" y="44.9">0</text>
<text x="40.6" y="52.5">10</text>
<text x="40.6" y="50.2">R?</text>
<text x="90.1" y="52.5">10</text>
<text x="90.2" y="50.2">R?</text>
<text x="162.5" y="52.5">10</text>
<text x="162.5" y="50.2">R?</text>
<text x="238.7" y="50.2">R?</text>
<text x="239.3" y="52.5">0</text>
<text x="40.6" y="57.8">R?</text>
<text x="90.2" y="57.8">R?</text>
<text x="40.6" y="60.1">10</text>
<text x="90.1" y="60.1">10</text>
<text x="35" y="86">JP1</text>
<text x="40.3" y="86">SolderJumper_2_Open</text>
<text x="88.3" y="86">JP2</text>
<text x="93.7" y="86">SolderJumper_2_Open</text>
<text x="139.8" y="89.3">USB3</text>
<text x="153.6" y="88.1">D4</text>
<text x="161" y="89.9">Ferrite_Bead_Small</text>
<text x="168.3" y="87.6">FB5</text>
<text x="210.9" y="89.3">USB4</text>
<text x="224.7" y="88.1">D5</text>
<text x="232.1" y="89.9">Ferrite_Bead_Small</text>
<text x="239.4" y="87.6">FB6</text>
<text x="21.9" y="95.5">USB_B_Micro</text>
<text x="25.5" y="93.1">USB1</text>
<text x="41.8" y="94.4">D2</text>
<text x="57.8" y="93.9">FB3</text>
<text x="75.3" y="95.5">USB_B_Micro</text>
<text x="78.8" y="93.1">USB2</text>
<text x="95.2" y="94.4">D3</text>
<text x="111.1" y="93.9">FB4</text>
<text x="136.2" y="91.6">USB_B_Micro</text>
<text x="149.9" y="90.4">SD103AWS</text>
<text x="176" y="94">+5V</text>
<text x="207.3" y="91.6">USB_B_Micro</text>
<text x="221" y="90.4">SD103AWS</text>
<text x="247.1" y="94">+5V</text>
<text x="25.6" y="99.9">VBUS</text>
<text x="38.1" y="96.7">SD103AWS</text>
<text x="50.5" y="96.2">Ferrite_Bead_Small</text>
<text x="65.5" y="100.3">+5V</text>
<text x="79" y="99.9">VBUS</text>
<text x="91.5" y="96.7">SD103AWS</text>
<text x="103.9" y="96.2">Ferrite_Bead_Small</text>
<text x="118.8" y="100.3">+5V</text>
<text x="139.9" y="96.1">VBUS</text>
<text x="142" y="101.2">D+</text>
<text x="211.1" y="96.1">VBUS</text>
<text x="213.1" y="101.2">D+</text>
<text x="27.7" y="107.5">D-</text>
<text x="27.7" y="105">D+</text>
<text x="41.2" y="102.3">R52</text>
<text x="41.9" y="104.6">22</text>
<text x="81" y="107.5">D-</text>
<text x="81" y="105">D+</text>
<text x="94.6" y="102.3">R55</text>
<text x="95.2" y="104.6">22</text>
<text x="139.3" y="106.9" transform="rotate(-90 139.3 106.9)">Shield</text>
<text x="141.8" y="106.9" transform="rotate(-90 141.8 106.9)">GND</text>
<text x="142" y="103.7">D-</text>
<text x="143" y="106.3">ID</text>
<text x="201.8" y="106.6" transform="rotate(-90 201.8 106.6)">100n</text>
<text x="204.1" y="106.1" transform="rotate(-90 204.1 106.1)">C69</text>
<text x="210.4" y="106.9" transform="rotate(-90 210.4 106.9)">Shield</text>
<text x="213" y="106.9" transform="rotate(-90 213 106.9)">GND</text>
<text x="213.1" y="103.7">D-</text>
<text x="214.1" y="106.3">ID</text>
<text x="272.9" y="106.6" transform="rotate(-90 272.9 106.6)">100n</text>
<text x="275.2" y="106.1" transform="rotate(-90 275.2 106.1)">C71</text>
<text x="25" y="110.7" transform="rotate(-90 25 110.7)">Shield</text>
<text x="27.5" y="110.7" transform="rotate(-90 27.5 110.7)">GND</text>
<text x="28.7" y="110.1">ID</text>
<text x="41.2" y="109.9">R53</text>
<text x="41.9" y="112.2">22</text>
<text x="78.3" y="110.7" transform="rotate(-90 78.3 110.7)">Shield</text>
<text x="80.9" y="110.7" transform="rotate(-90 80.9 110.7)">GND</text>
<text x="82" y="110.1">ID</text>
<text x="94.6" y="109.9">R56</text>
<text x="95.2" y="112.2">22</text>
<text x="148" y="113.2">GND</text>
<text x="185.1" y="113.7" transform="rotate(-90 185.1 113.7)">C68</text>
<text x="189.7" y="111.7">LED13</text>
<text x="189.7" y="114">G</text>
<text x="194.9" y="113.2">GND</text>
<text x="219.1" y="113.2">GND</text>
<text x="256.2" y="113.7" transform="rotate(-90 256.2 113.7)">C70</text>
<text x="260.8" y="111.7">LED14</text>
<text x="260.8" y="114">G</text>
<text x="266.1" y="113.2">GND</text>
<text x="22.2" y="119.6">GND</text>
<text x="24.8" y="119.6">GND</text>
<text x="41.2" y="117.5">R54</text>
<text x="41.3" y="119.8">560</text>
<text x="75.6" y="119.6">GND</text>
<text x="78.1" y="119.6">GND</text>
<text x="94.6" y="117.5">R57</text>
<text x="94.6" y="119.8">560</text>
<text x="136.5" y="115.7">GND</text>
<text x="139.1" y="115.7">GND</text>
<text x="182.8" y="114.3" transform="rotate(-90 182.8 114.3)">100n</text>
<text x="207.6" y="115.7">GND</text>
<text x="210.2" y="115.7">GND</text>
<text x="253.9" y="114.3" transform="rotate(-90 253.9 114.3)">100n</text>
<text x="190.5" y="121.3" transform="rotate(-90 190.5 121.3)">560</text>
<text x="192.8" y="121.3" transform="rotate(-90 192.8 121.3)">R58</text>
<text x="261.6" y="121.3" transform="rotate(-90 261.6 121.3)">560</text>
<text x="263.9" y="121.3" transform="rotate(-90 263.9 121.3)">R59</text>
<text x="175.9" y="128.4">GND</text>
<text x="184.8" y="128.4">GND</text>
<text x="247" y="128.4">GND</text>
<text x="255.9" y="128.4">GND</text>
<text x="173.3" y="141.2">Conn_02x05_Odd_Even</text>
<text x="181.5" y="138.9">SWD1</text>
<text x="211.4" y="141.2">Conn_02x05_Odd_Even</text>
<text x="219.6" y="138.9">SWD2</text>
<text x="168.8" y="144.4">+3V3</text>
<text x="206.9" y="144.4">+3V3</text>
<text x="43.2" y="154.5">+3V3</text>
<text x="174.3" y="155.8" transform="rotate(-90 174.3 155.8)">GND GND</text>
<text x="212.4" y="155.8" transform="rotate(-90 212.4 155.8)">GND GND</text>
<text x="44.1" y="164.6">Jumper_3_Open</text>
<text x="44.1" y="162.3">JP?</text>
<text x="52.8" y="170">GPS_BAT?</text>
<text x="52.8" y="172.3">Conn_01x02</text>
<text x="40" y="176.7">GND</text>
</g>
<g font-size="1.8" fill="#0000c2">
<text x="138.4" y="59.4">UART Connections</text>
<text x="214.6" y="59.4">I2C</text>
<text x="218.9" y="59.4">Connections</text>
<text x="19" y="67.1">GPIO Connections</text>
<text x="243.8" y="84.8">CH330</text>
<text x="251.2" y="84.8">UART to</text>
<text x="260.1" y="84.8">USB</text>
<text x="265.1" y="84.8">Converters</text>
<text x="20.3" y="129.3">USB</text>
<text x="25.3" y="129.3">Programming</text>
<text x="134.6" y="131.8">USB</text>
<text x="139.6" y="131.8">Debug</text>
<text x="243.8" y="147.1">Connector:</text>
<text x="255.2" y="147.1">M50-3600542R</text>
<text x="167.6" y="159.8">Serial</text>
<text x="174.3" y="159.8">Wire</text>
<text x="179.4" y="159.8">Debug</text>
<text x="19" y="180.1">GPS Backup</text>
<text x="32" y="180.1">Battery</text>
<text x="39.9" y="180.1">Jumper</text>
<text x="47.9" y="180.1">and</text>
<text x="52.5" y="180.1">Connector</text>
</g>
<g font-size="1.8" fill="#a90000">
<text x="146.6" y="95">1</text>
<text x="217.7" y="95">1</text>
<text x="32.3" y="98.8">1</text>
<text x="85.7" y="98.8">1</text>
<text x="146.6" y="100.1">3</text>
<text x="217.7" y="100.1">3</text>
<text x="32.3" y="106.4">2</text>
<text x="32.3" y="103.9">3</text>
<text x="85.7" y="106.4">2</text>
<text x="85.7" y="103.9">3</text>
<text x="146.6" y="102.6">2</text>
<text x="146.6" y="105.2">4</text>
<text x="217.7" y="102.6">2</text>
<text x="217.7" y="105.2">4</text>
<text x="23.9" y="113.7" transform="rotate(-90 23.9 113.7)">6</text>
<text x="26.4" y="113.7" transform="rotate(-90 26.4 113.7)">5</text>
<text x="32.3" y="109">4</text>
<text x="77.2" y="113.7" transform="rotate(-90 77.2 113.7)">6</text>
<text x="79.8" y="113.7" transform="rotate(-90 79.8 113.7)">5</text>
<text x="85.7" y="109">4</text>
<text x="138.2" y="109.9" transform="rotate(-90 138.2 109.9)">6</text>
<text x="140.7" y="109.9" transform="rotate(-90 140.7 109.9)">5</text>
<text x="209.3" y="109.9" transform="rotate(-90 209.3 109.9)">6</text>
<text x="211.8" y="109.9" transform="rotate(-90 211.8 109.9)">5</text>
<text x="179" y="143.3">1</text>
<text x="187.9" y="143.3">2</text>
<text x="217.1" y="143.3">1</text>
<text x="226" y="143.3">2</text>
<text x="179" y="145.8">3</text>
<text x="179" y="148.3">5</text>
<text x="187.9" y="145.8">4</text>
<text x="187.9" y="148.3">6</text>
<text x="217.1" y="145.8">3</text>
<text x="217.1" y="148.3">5</text>
<text x="226" y="145.8">4</text>
<text x="226" y="148.3">6</text>
<text x="179" y="150.9">7</text>
<text x="179" y="153.4">9</text>
<text x="187.3" y="153.4">10</text>
<text x="187.9" y="150.9">8</text>
<text x="217.1" y="150.9">7</text>
<text x="217.1" y="153.4">9</text>
<text x="225.4" y="153.4">10</text>
<text x="226" y="150.9">8</text>
<text x="41.7" y="158.2" transform="rotate(-90 41.7 158.2)">1</text>
<text x="38.7" y="162.3">2</text>
<text x="41.7" y="168.3" transform="rotate(-90 41.7 168.3)">3</text>
<text x="46.9" y="168.7">1</text>
<text x="46.9" y="171.2">2</text>
</g>
</svg>
